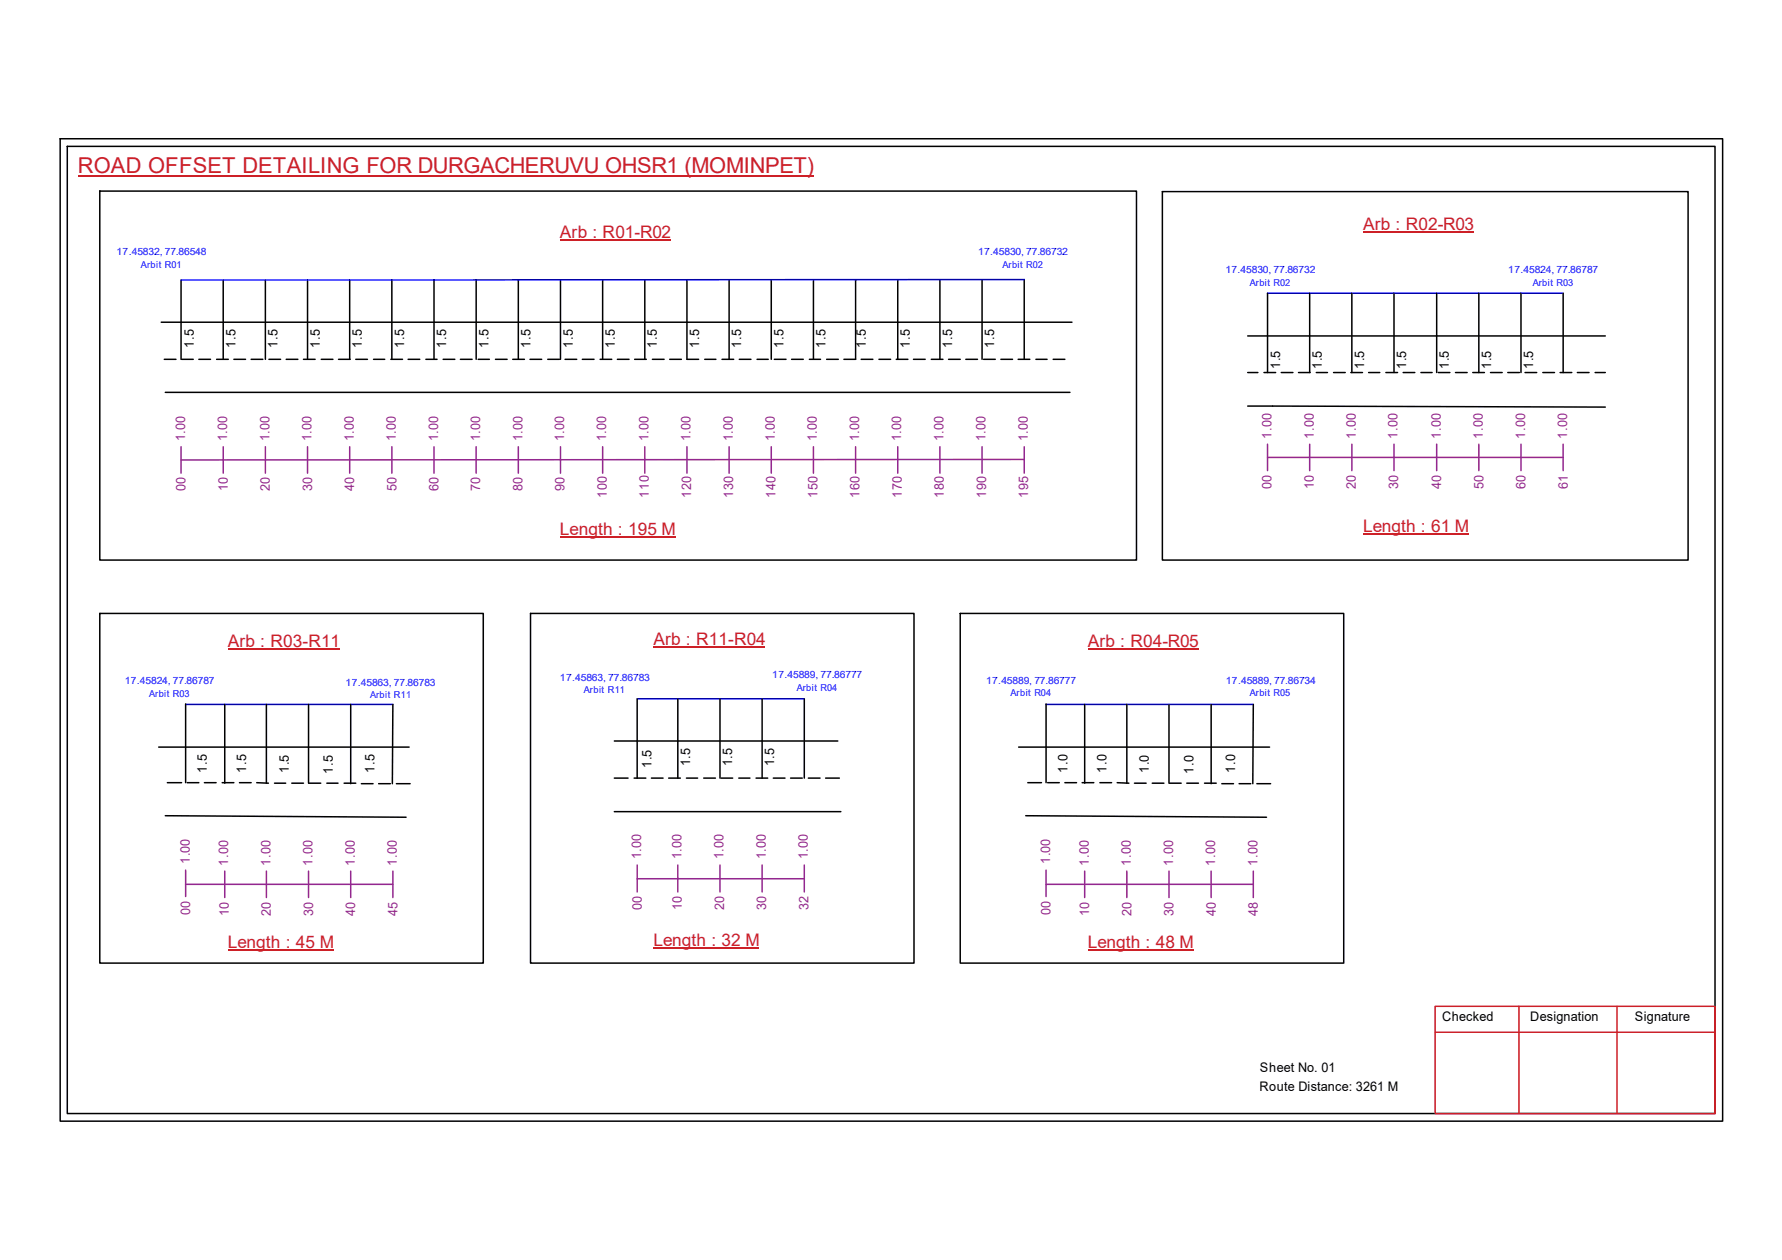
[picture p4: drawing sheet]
<svg xmlns="http://www.w3.org/2000/svg" width="297mm" height="210mm" viewBox="0 0 297 210" stroke-linecap="round" stroke-linejoin="round" font-family="sans-serif">
<g fill="none" stroke="#000" stroke-width=".25">
<path d="M10 23.1h277.1v163.7h-277.1zM11.2 24.4h274.7v161.1h-274.7zM16.6 31.8h172.8v61.5h-172.8zM193.8 31.9h87.6v61.4h-87.6zM26.9 53.7h151.8M27.4 59.9h1.9M30.2 46.7v13.2M30.3 59.9h1.9M33.1 59.9h2M36.1 59.9h2M37.2 46.7v13.2M39 59.9h1.9"/>
<path d="M41.9 59.9h1.9M44.2 46.7v13.2M44.8 59.9h2M47.7 59.9h2M50.6 59.9h1.9M51.3 46.7v13.2M53.5 59.9h2M56.4 59.9h2M58.3 46.7v13.2M59.3 59.9h2M62.3 59.9h1.8M65.1 59.9h2"/>
<path d="M65.3 46.7v13.2M68 59.9h2M71 59.9h1.9M72.3 46.7v13.2M73.9 59.9h1.9M76.7 59.9h2M79.4 46.7v13.2M79.7 59.9h1.9M82.6 59.9h1.9M85.5 59.9h1.9M86.4 46.7v13.2M88.3 59.9h2"/>
<path d="M91.3 59.9h2M93.4 46.7v13.2M94.2 59.9h1.9M97.1 59.9h1.9M100 59.9h2M100.5 46.7v13.2M102.9 59.9h2M105.8 59.9h1.9M107.5 46.7v13.2M108.8 59.9h1.9M111.6 59.9h2M114.5 46.7v13.2h2"/>
<path d="M117.5 59.9h1.8M120.4 59.9h1.9M121.5 46.7v13.2M123.2 59.9h2M126.2 59.9h1.9M128.6 46.7v13.2M129.1 59.9h1.9M131.9 59.9h2M134.9 59.9h1.9M135.6 46.7v13.2M137.8 59.9h1.9M142.6 46.7v13.2h-1.9"/>
<path d="M143.5 59.9h2M146.5 59.9h2M149.4 59.9h1.9M149.6 46.7v13.2M152.3 59.9h1.9M155.2 59.9h2M156.7 46.7v13.2M158.1 59.9h2M161 59.9h1.9M163.7 46.7v13.2M164 59.9h1.9M166.8 59.9h2"/>
<path d="M169.7 59.9h2M170.7 46.6v13.2M172.7 59.9h1.8M175.6 59.9h1.9M208 56h59.6M211.3 48.9v13.2M218.3 48.9v13.2M225.3 48.9v13.2M232.4 48.9v13.2M239.5 48.9v13.2M246.5 48.9v13.2M253.5 48.9v13.2"/>
<path d="M260.6 48.9v13.2M27.6 65.4h150.7M208 67.6l59.6 .2M208 62.1h1.7M210.7 62.1h1.9M213.6 62.1h1.9M216.4 62.1h2M219.4 62.1h1.9M222.3 62.1h1.9M225.2 62.1h1.9M228.1 62.1h1.9M231 62.1h2"/>
<path d="M233.9 62.1h1.9M236.9 62.1h1.8M239.7 62.1h2M242.6 62.1h2M245.5 62.1h1.9M248.5 62.1h1.9M251.3 62.1h2M254.2 62.1h2M257.2 62.1h1.9M260.1 62.1h1.9M262.9 62.1h2M265.9 62.1h1.7"/>
<path d="M16.6 102.2h64v58.2h-64zM30.9 117.3v13.1M37.5 117.3v13.2M44.4 117.3v13.2M51.4 117.3v13.2M58.5 117.3v13.3M65.5 117.3l-.1 13.3M88.4 102.2h64v58.2h-64zM106.2 116.4v13.2M113 116.4v13.2M120 116.4v13.2M127 116.4v13.2"/>
<path d="M134.1 116.4v13.2M160.1 102.2h63.9v58.2h-63.9zM174.4 117.3v13.1M180.8 117.3v13.2M187.8 117.3v13.2M194.9 117.3v13.2M201.9 117.3v13.3M208.9 117.3l-.1 13.3M26.5 124.5h41.7M27.6 135.9l40.1 .2M27.9 130.4h2.4M31.2 130.4h1.9"/>
<path d="M34.1 130.4h1.9M37 130.4h2M39.9 130.4h2M42.8 130.4l1.9 .1M45.8 130.5h1.8M48.6 130.5h2M51.5 130.5h2M54.5 130.5h1.8M57.4 130.5h1.9M60.2 130.6h2M63.1 130.6h2M66.1 130.6h2.3"/>
<path d="M102.4 123.4h37.3M102.4 135.2h37.8M102.4 129.6h2.3M105.7 129.6h2M108.6 129.6h1.9M111.5 129.6h1.9M114.4 129.6h1.9M117.3 129.6h1.9M120.2 129.6h1.9M123.1 129.6h1.9M126 129.6h2M128.9 129.6h1.9"/>
<path d="M131.8 129.6h1.9M134.7 129.6h2M137.6 129.6h2.3M169.8 124.5h41.8M171 135.9l40.1 .2M171.3 130.4h2.3M174.6 130.4h2M177.5 130.4h1.9M180.4 130.4h1.9M183.3 130.4h2M186.2 130.4l2 .1M189.1 130.5h1.9"/>
<path d="M192.1 130.5h1.9M194.9 130.5h2M197.8 130.5h2M200.8 130.5h1.9M203.7 130.6h1.9M206.5 130.6h2M209.5 130.6h2.3"/>
</g>
<path d="M239.2 167.6h46.7v17.9h-46.7zM239.2 172h46.7M253.2 167.6v17.9M269.5 167.6v17.9" fill="none" stroke="#cc1f26" stroke-width=".25"/>
<path d="M13 29.3h122.7" fill="none" stroke="#cd2027" stroke-width=".25"/>
<g fill="none" stroke="#93278f" stroke-width=".25">
<path d="M30.2 74.4v4.4M37.2 74.4v4.4M44.2 74.4v4.4M51.3 74.4v4.4M58.3 74.4v4.4M65.3 74.4v4.4M72.3 74.4v4.4M79.4 74.4v4.4M86.4 74.4v4.4M93.4 74.4v4.4M100.5 74.4v4.4M107.5 74.4v4.4"/>
<path d="M114.5 74.4v4.4M121.5 74.4v4.4M128.6 74.4v4.4M135.6 74.4v4.4M142.6 74.4v4.4M149.6 74.4v4.4M156.7 74.4v4.4M163.7 74.4v4.4M170.7 76.5l-140.5 .1M170.7 74.4v4.4M211.3 76.2h49.3M211.3 74v4.4"/>
<path d="M218.3 74v4.4M225.3 74v4.4M232.4 74v4.4M239.5 74v4.4M246.5 74v4.4M253.5 74v4.4M260.6 74v4.4M30.9 147.3h34.6M30.9 144.9v4.5M37.5 145.1v4.4M44.4 145.1v4.4M51.4 145.1v4.4"/>
<path d="M58.5 145.1v4.4M65.5 145.1v4.4M106.2 146.4h27.9M106.2 144.1v4.5M113 144.1v4.5M120 144.1v4.5M127 144.1v4.5M134.1 144.1v4.5M174.4 147.3h34.5M174.4 144.9v4.5M180.8 145.1v4.4M187.8 145.1v4.4"/>
<path d="M194.9 145.1v4.4M201.9 145.1v4.4M208.9 145.1v4.4"/>
</g>
<path d="M93.3 40h18.5M227.2 38.6h18.5M93.3 89.5h19.3M227.2 89h17.6M38 108.1h18.6M108.9 107.8h18.6M181.3 108.1h18.5M38 158.2h17.6M108.9 157.9h17.6M181.3 158.2h17.6" fill="none" stroke="#cd2027" stroke-width=".17"/>
<path d="M170.7 46.6l-140.5 .1M211.3 48.9h49.3M30.9 117.3h34.6M106.2 116.4h27.9M174.4 117.3h34.5" fill="none" stroke="#00f" stroke-width=".25"/>
<text font-size="3.6" fill="#cd2027" x="13" y="28.9">ROAD OFFSET DETAILING FOR DURGACHERUVU OHSR1 (MOMINPET)</text>
<g font-size="2.9" fill="#cd2027">
<text x="93.3" y="39.6">Arb : R01-R02</text>
<text x="227.2" y="38.3">Arb : R02-R03</text>
<text x="93.3" y="89.2">Length : 195 M</text>
<text x="227.2" y="88.6">Length : 61 M</text>
<text x="38" y="107.8">Arb : R03-R11</text>
<text x="108.9" y="107.4">Arb : R11-R04</text>
<text x="181.3" y="107.8">Arb : R04-R05</text>
<text x="38" y="157.9">Length : 45 M</text>
<text x="108.9" y="157.6">Length : 32 M</text>
<text x="181.3" y="157.9">Length : 48 M</text>
</g>
<g font-size="2.2">
<text x="32.3" y="57.9" transform="rotate(-90 32.3 57.9)">1.5</text>
<text x="39.2" y="57.9" transform="rotate(-90 39.2 57.9)">1.5</text>
<text x="46.3" y="57.9" transform="rotate(-90 46.3 57.9)">1.5</text>
<text x="53.3" y="57.9" transform="rotate(-90 53.3 57.9)">1.5</text>
<text x="60.3" y="57.9" transform="rotate(-90 60.3 57.9)">1.5</text>
<text x="67.3" y="57.9" transform="rotate(-90 67.3 57.9)">1.5</text>
<text x="74.4" y="57.9" transform="rotate(-90 74.4 57.9)">1.5</text>
<text x="81.4" y="57.9" transform="rotate(-90 81.4 57.9)">1.5</text>
<text x="88.4" y="57.9" transform="rotate(-90 88.4 57.9)">1.5</text>
<text x="95.5" y="57.9" transform="rotate(-90 95.5 57.9)">1.5</text>
<text x="102.5" y="57.9" transform="rotate(-90 102.5 57.9)">1.5</text>
<text x="109.5" y="57.9" transform="rotate(-90 109.5 57.9)">1.5</text>
<text x="116.5" y="57.9" transform="rotate(-90 116.5 57.9)">1.5</text>
<text x="123.6" y="57.9" transform="rotate(-90 123.6 57.9)">1.5</text>
<text x="130.6" y="57.9" transform="rotate(-90 130.6 57.9)">1.5</text>
<text x="137.6" y="57.9" transform="rotate(-90 137.6 57.9)">1.5</text>
<text x="144.3" y="57.9" transform="rotate(-90 144.3 57.9)">1.5</text>
<text x="151.7" y="57.9" transform="rotate(-90 151.7 57.9)">1.5</text>
<text x="158.7" y="57.9" transform="rotate(-90 158.7 57.9)">1.5</text>
<text x="165.7" y="57.9" transform="rotate(-90 165.7 57.9)">1.5</text>
<text x="213.4" y="61.5" transform="rotate(-90 213.4 61.5)">1.5</text>
<text x="220.3" y="61.5" transform="rotate(-90 220.3 61.5)">1.5</text>
<text x="227.4" y="61.5" transform="rotate(-90 227.4 61.5)">1.5</text>
<text x="234.4" y="61.5" transform="rotate(-90 234.4 61.5)">1.5</text>
<text x="241.5" y="61.5" transform="rotate(-90 241.5 61.5)">1.5</text>
<text x="248.5" y="61.5" transform="rotate(-90 248.5 61.5)">1.5</text>
<text x="255.6" y="61.5" transform="rotate(-90 255.6 61.5)">1.5</text>
<text x="34.5" y="128.7" transform="rotate(-90 34.5 128.7)">1.5</text>
<text x="41" y="128.7" transform="rotate(-90 41 128.7)">1.5</text>
<text x="48.1" y="128.8" transform="rotate(-90 48.1 128.8)">1.5</text>
<text x="55.5" y="128.9" transform="rotate(-90 55.5 128.9)">1.5</text>
<text x="62.4" y="128.7" transform="rotate(-90 62.4 128.7)">1.5</text>
<text x="108.6" y="127.9" transform="rotate(-90 108.6 127.9)">1.5</text>
<text x="115" y="127.7" transform="rotate(-90 115 127.7)">1.5</text>
<text x="122" y="127.7" transform="rotate(-90 122 127.7)">1.5</text>
<text x="129.1" y="127.7" transform="rotate(-90 129.1 127.7)">1.5</text>
<text x="177.9" y="128.7" transform="rotate(-90 177.9 128.7)">1.0</text>
<text x="184.4" y="128.7" transform="rotate(-90 184.4 128.7)">1.0</text>
<text x="191.5" y="128.8" transform="rotate(-90 191.5 128.8)">1.0</text>
<text x="198.9" y="128.9" transform="rotate(-90 198.9 128.9)">1.0</text>
<text x="205.9" y="128.7" transform="rotate(-90 205.9 128.7)">1.0</text>
<text x="240.4" y="170.1">Checked</text>
<text x="255.1" y="170.1">Designation</text>
<text x="272.5" y="170.1">Signature</text>
<text x="210" y="178.6">Sheet No. 01</text>
<text x="209.9" y="181.7">Route Distance: 3261 M</text>
</g>
<g font-size="2.2" fill="#93278f">
<text x="30.9" y="73.5" transform="rotate(-90 30.9 73.5)">1.00</text>
<text x="37.9" y="73.5" transform="rotate(-90 37.9 73.5)">1.00</text>
<text x="44.9" y="73.5" transform="rotate(-90 44.9 73.5)">1.00</text>
<text x="51.9" y="73.5" transform="rotate(-90 51.9 73.5)">1.00</text>
<text x="59" y="73.5" transform="rotate(-90 59 73.5)">1.00</text>
<text x="66" y="73.5" transform="rotate(-90 66 73.5)">1.00</text>
<text x="73" y="73.5" transform="rotate(-90 73 73.5)">1.00</text>
<text x="80" y="73.5" transform="rotate(-90 80 73.5)">1.00</text>
<text x="87.1" y="73.5" transform="rotate(-90 87.1 73.5)">1.00</text>
<text x="94" y="73.5" transform="rotate(-90 94 73.5)">1.00</text>
<text x="101" y="73.5" transform="rotate(-90 101 73.5)">1.00</text>
<text x="108.1" y="73.5" transform="rotate(-90 108.1 73.5)">1.00</text>
<text x="115.1" y="73.5" transform="rotate(-90 115.1 73.5)">1.00</text>
<text x="122.1" y="73.5" transform="rotate(-90 122.1 73.5)">1.00</text>
<text x="129.2" y="73.5" transform="rotate(-90 129.2 73.5)">1.00</text>
<text x="136.2" y="73.5" transform="rotate(-90 136.2 73.5)">1.00</text>
<text x="143.2" y="73.5" transform="rotate(-90 143.2 73.5)">1.00</text>
<text x="150.2" y="73.5" transform="rotate(-90 150.2 73.5)">1.00</text>
<text x="157.3" y="73.5" transform="rotate(-90 157.3 73.5)">1.00</text>
<text x="164.3" y="73.5" transform="rotate(-90 164.3 73.5)">1.00</text>
<text x="171.3" y="73.5" transform="rotate(-90 171.3 73.5)">1.00</text>
<text x="212" y="73.1" transform="rotate(-90 212 73.1)">1.00</text>
<text x="219" y="73.1" transform="rotate(-90 219 73.1)">1.00</text>
<text x="226" y="73.1" transform="rotate(-90 226 73.1)">1.00</text>
<text x="233" y="73.1" transform="rotate(-90 233 73.1)">1.00</text>
<text x="240.2" y="73.1" transform="rotate(-90 240.2 73.1)">1.00</text>
<text x="247.2" y="73.1" transform="rotate(-90 247.2 73.1)">1.00</text>
<text x="254.2" y="73.1" transform="rotate(-90 254.2 73.1)">1.00</text>
<text x="261.2" y="73.1" transform="rotate(-90 261.2 73.1)">1.00</text>
<text x="30.9" y="81.9" transform="rotate(-90 30.9 81.9)">00</text>
<text x="38" y="81.9" transform="rotate(-90 38 81.9)">10</text>
<text x="45" y="81.9" transform="rotate(-90 45 81.9)">20</text>
<text x="52" y="81.9" transform="rotate(-90 52 81.9)">30</text>
<text x="59.1" y="81.9" transform="rotate(-90 59.1 81.9)">40</text>
<text x="66.1" y="81.9" transform="rotate(-90 66.1 81.9)">50</text>
<text x="73.1" y="81.9" transform="rotate(-90 73.1 81.9)">60</text>
<text x="80" y="81.9" transform="rotate(-90 80 81.9)">70</text>
<text x="87.1" y="81.9" transform="rotate(-90 87.1 81.9)">80</text>
<text x="94.1" y="81.9" transform="rotate(-90 94.1 81.9)">90</text>
<text x="101.1" y="82.9" transform="rotate(-90 101.1 82.9)">100</text>
<text x="108.2" y="82.9" transform="rotate(-90 108.2 82.9)">110</text>
<text x="115.2" y="82.9" transform="rotate(-90 115.2 82.9)">120</text>
<text x="122.2" y="82.9" transform="rotate(-90 122.2 82.9)">130</text>
<text x="129.2" y="82.9" transform="rotate(-90 129.2 82.9)">140</text>
<text x="136.3" y="82.9" transform="rotate(-90 136.3 82.9)">150</text>
<text x="143.3" y="82.9" transform="rotate(-90 143.3 82.9)">160</text>
<text x="150.3" y="82.9" transform="rotate(-90 150.3 82.9)">170</text>
<text x="157.3" y="82.9" transform="rotate(-90 157.3 82.9)">180</text>
<text x="164.4" y="82.9" transform="rotate(-90 164.4 82.9)">190</text>
<text x="171.4" y="83" transform="rotate(-90 171.4 83)">195</text>
<text x="212" y="81.5" transform="rotate(-90 212 81.5)">00</text>
<text x="219" y="81.5" transform="rotate(-90 219 81.5)">10</text>
<text x="226" y="81.5" transform="rotate(-90 226 81.5)">20</text>
<text x="233" y="81.5" transform="rotate(-90 233 81.5)">30</text>
<text x="240.2" y="81.5" transform="rotate(-90 240.2 81.5)">40</text>
<text x="247.3" y="81.5" transform="rotate(-90 247.3 81.5)">50</text>
<text x="254.3" y="81.5" transform="rotate(-90 254.3 81.5)">60</text>
<text x="261.3" y="81.5" transform="rotate(-90 261.3 81.5)">61</text>
<text x="31.6" y="143.9" transform="rotate(-90 31.6 143.9)">1.00</text>
<text x="106.9" y="143.2" transform="rotate(-90 106.9 143.2)">1.00</text>
<text x="113.6" y="143.2" transform="rotate(-90 113.6 143.2)">1.00</text>
<text x="120.6" y="143.2" transform="rotate(-90 120.6 143.2)">1.00</text>
<text x="127.6" y="143.2" transform="rotate(-90 127.6 143.2)">1.00</text>
<text x="134.7" y="143.2" transform="rotate(-90 134.7 143.2)">1.00</text>
<text x="175" y="143.9" transform="rotate(-90 175 143.9)">1.00</text>
<text x="38.1" y="144.2" transform="rotate(-90 38.1 144.2)">1.00</text>
<text x="45.1" y="144.2" transform="rotate(-90 45.1 144.2)">1.00</text>
<text x="52.1" y="144.2" transform="rotate(-90 52.1 144.2)">1.00</text>
<text x="59.1" y="144.2" transform="rotate(-90 59.1 144.2)">1.00</text>
<text x="66.2" y="144.2" transform="rotate(-90 66.2 144.2)">1.00</text>
<text x="181.5" y="144.2" transform="rotate(-90 181.5 144.2)">1.00</text>
<text x="188.5" y="144.2" transform="rotate(-90 188.5 144.2)">1.00</text>
<text x="195.5" y="144.2" transform="rotate(-90 195.5 144.2)">1.00</text>
<text x="202.6" y="144.2" transform="rotate(-90 202.6 144.2)">1.00</text>
<text x="209.6" y="144.2" transform="rotate(-90 209.6 144.2)">1.00</text>
<text x="31.7" y="152.4" transform="rotate(-90 31.7 152.4)">00</text>
<text x="38.1" y="152.6" transform="rotate(-90 38.1 152.6)">10</text>
<text x="45.2" y="152.6" transform="rotate(-90 45.2 152.6)">20</text>
<text x="52.2" y="152.6" transform="rotate(-90 52.2 152.6)">30</text>
<text x="59.2" y="152.6" transform="rotate(-90 59.2 152.6)">40</text>
<text x="66.2" y="152.6" transform="rotate(-90 66.2 152.6)">45</text>
<text x="107" y="151.6" transform="rotate(-90 107 151.6)">00</text>
<text x="113.7" y="151.6" transform="rotate(-90 113.7 151.6)">10</text>
<text x="120.7" y="151.6" transform="rotate(-90 120.7 151.6)">20</text>
<text x="127.7" y="151.6" transform="rotate(-90 127.7 151.6)">30</text>
<text x="134.7" y="151.6" transform="rotate(-90 134.7 151.6)">32</text>
<text x="175.1" y="152.4" transform="rotate(-90 175.1 152.4)">00</text>
<text x="181.6" y="152.6" transform="rotate(-90 181.6 152.6)">10</text>
<text x="188.6" y="152.6" transform="rotate(-90 188.6 152.6)">20</text>
<text x="195.6" y="152.6" transform="rotate(-90 195.6 152.6)">30</text>
<text x="202.6" y="152.6" transform="rotate(-90 202.6 152.6)">40</text>
<text x="209.7" y="152.6" transform="rotate(-90 209.7 152.6)">48</text>
</g>
<g font-size="1.7" fill="#00f">
<text x="19.4" y="42.5">17.45832, 77.86548</text>
<text x="163" y="42.5">17.45830, 77.86732</text>
<text x="204.3" y="45.5">17.45830, 77.86732</text>
<text x="251.4" y="45.5">17.45824, 77.86787</text>
<text x="20.8" y="114">17.45824, 77.86787</text>
<text x="93.3" y="113.4">17.45863, 77.86783</text>
<text x="128.7" y="113">17.45889, 77.86777</text>
<text x="164.4" y="113.9">17.45889, 77.86777</text>
<text x="204.3" y="113.9">17.45889, 77.86734</text>
<text x="57.6" y="114.2">17.45863, 77.86783</text>
</g>
<g font-size="1.6" fill="#00f">
<text x="23.5" y="44.6">Arbit R01</text>
<text x="167.1" y="44.6">Arbit R02</text>
<text x="208.3" y="47.6">Arbit R02</text>
<text x="255.5" y="47.6">Arbit R03</text>
<text x="24.8" y="116.1">Arbit R03</text>
<text x="61.7" y="116.3">Arbit R11</text>
<text x="97.3" y="115.5">Arbit R11</text>
<text x="132.8" y="115.1">Arbit R04</text>
<text x="168.4" y="116">Arbit R04</text>
<text x="208.3" y="116">Arbit R05</text>
</g>
</svg>
